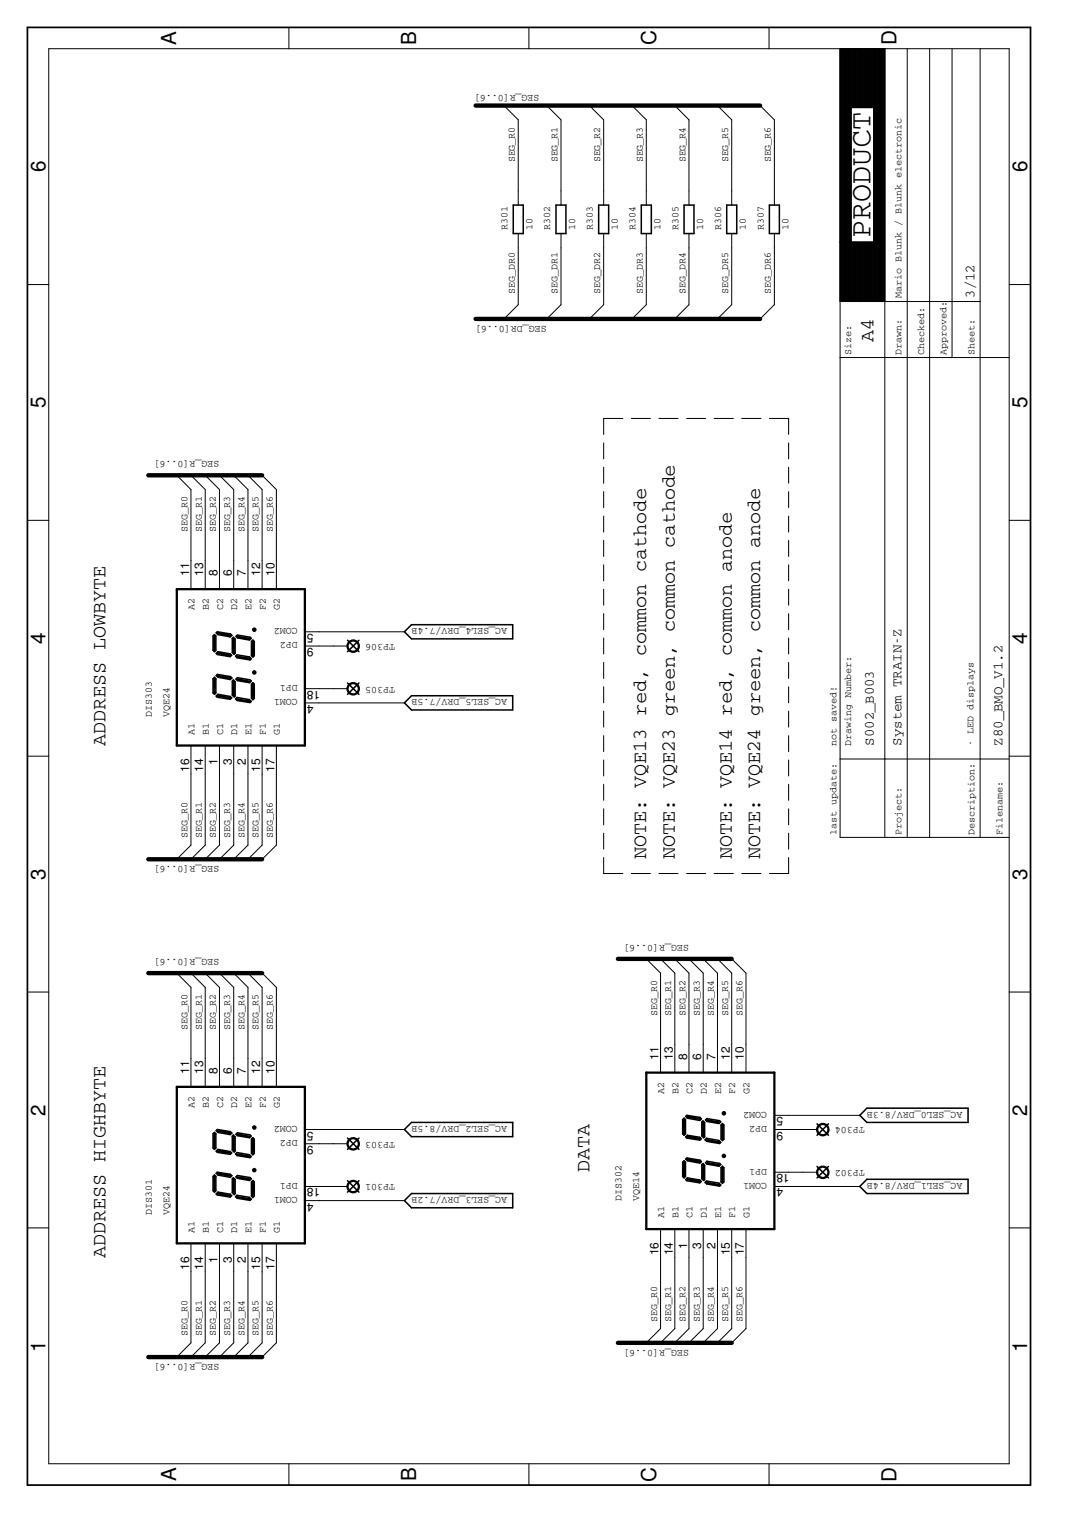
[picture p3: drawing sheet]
<svg xmlns="http://www.w3.org/2000/svg" width="210mm" height="297mm" viewBox="0 0 210 297" stroke-linecap="round" stroke-linejoin="round" font-family="sans-serif">
<g fill="none" stroke="#000" stroke-width=".19">
<path d="M9.5 9.5h186.8v275.4h-186.8zM56.2 5.3v4.2M102.9 5.3v4.2M149.6 5.3v4.2M163.4 9.5v153.5h32.9M163.4 9.5h6.5M163.5 9.5v49.1M163.6 9.5v49.1M163.7 9.5v49.1M163.8 9.5v49.1M163.9 9.5v49.1M164 9.5v49.1"/>
<path d="M164.1 9.5v49.1M164.2 9.5v49.1M164.3 9.5v49.1M164.4 9.5v49.1M164.5 9.5v49.1M164.6 9.5v49.1M164.7 9.5v49.1M164.8 9.5v49.1M164.9 9.5v49.1M165 9.5v49.1M165.1 9.5v49.1M165.2 9.5v49.1"/>
<path d="M165.3 9.5v49.1M165.4 9.5v49.1M165.5 9.5v49.1M165.6 9.5v49.1M165.7 9.5v11.5M165.8 9.5v11.5M165.9 9.5v11.5M166 9.5v11.5M166.1 9.5v11.5M166.2 9.5v11.5M166.3 9.5v11.5M166.4 9.5v11.5"/>
<path d="M166.5 9.5v11.5M166.6 9.5v11.5M166.7 9.5v11.5M166.8 9.5v11.5M166.9 9.5v11.5M167 9.5v11.5M167.1 9.5v11.5M167.2 9.5v11.5M167.3 9.5v11.5M167.4 9.5v11.5M167.5 9.5v11.5M167.6 9.5v11.5"/>
<path d="M167.7 9.5v11.5M167.8 9.5v11.5M167.9 9.5v11.5M168 9.5v11.5M168.1 9.5v11.5M168.2 9.5v11.5M168.3 9.5v11.5M168.4 9.5v11.5M168.5 9.5v11.5M168.6 9.5v11.5M168.7 9.5v11.5M168.8 9.5v11.5"/>
<path d="M168.9 9.5v11.5M169 9.5v11.5M169.1 9.5v11.5M169.2 9.5v11.5M169.3 9.5v11.5M169.4 9.5v11.5M169.5 9.5v11.5M169.6 9.5v11.5M169.7 9.5v11.5M169.8 9.5v11.5M169.9 9.5v49.2M169.9 9.5h2.2v153.5"/>
<path d="M170 9.5v49.2M170.1 9.5v49.2M170.2 9.5v49.2M170.3 9.5v49.2M170.4 9.5v49.2M170.5 9.5v49.2M170.6 9.5v49.2M170.7 9.5v49.2M170.8 9.5v49.2M170.9 9.5v49.2M171 9.5v49.2M171.1 9.5v49.2"/>
<path d="M171.2 9.5v49.2M171.3 9.5v49.2M171.4 9.5v49.2M171.5 9.5v49.2M171.6 9.5v49.2M171.7 9.5v49.2M171.8 9.5v49.2M171.9 9.5v49.2M172 9.5v49.2M176.5 9.5v153.5M180.8 9.5v153.5M185.2 9.5v60.1"/>
<path d="M190.7 9.5v153.5M98 20.6l2.8 2.7v16.6M106.4 20.6l2.7 2.7v16.6M114.7 20.6l2.7 2.7v16.6M123 20.6l2.7 2.7v16.6M131.3 20.6l2.7 2.7v16.6M139.6 20.6l2.7 2.7v16.6M147.9 20.6l2.7 2.7v16.6M169.9 21h-4.3v26.1M5.3 55.4h4.2M100.8 45.5v13.8l-2.8 2.8M109.1 45.5v13.8l-2.7 2.8"/>
<path d="M117.4 45.5v13.8l-2.7 2.8M125.7 45.5v13.8l-2.7 2.8M134 45.5v13.8l-2.7 2.8M142.3 45.5v13.8l-2.7 2.8M150.6 45.5v13.8l-2.7 2.8M163.4 58.7h27.3M163.4 58.6l8.7 .1M163.4 47.1h6.5M165.7 47.1v11.5M165.8 47.1v11.5M165.9 47.1v11.5M166 47.1v11.5"/>
<path d="M166.1 47.1v11.5M166.2 47.1v11.5M166.3 47.1v11.5M166.4 47.1v11.5M166.5 47.1v11.5M166.6 47.1v11.5M166.7 47.1v11.5M166.8 47.1v11.5M166.9 47.1v11.5M167 47.1v11.5M167.1 47.1v11.5M167.2 47.1v11.5"/>
<path d="M167.3 47.1v11.5M167.4 47.1v11.5M167.5 47.1v11.5M167.6 47.1v11.5M167.7 47.1v11.5M167.8 47.1v11.5M167.9 47.1v11.5M168 47.1v11.5M168.1 47.1v11.5M168.2 47.1v11.5M168.3 47.1v11.5M168.4 47.1v11.5"/>
<path d="M168.5 47.1v11.5M168.6 47.1v11.6M168.7 47.1v11.6M168.8 47.1v11.6M168.9 47.1v11.6M169 47.1v11.6M169.1 47.1v11.6M169.2 47.1v11.6M169.3 47.1v11.6M169.4 47.1v11.6M169.5 47.1v11.6M169.6 47.1v11.6"/>
<path d="M169.7 47.1v11.6M169.8 47.1v11.6M196.3 55.4h4.2M163.4 69.6h32.9M34.4 92.5l2.7 2.8v19.4M37.1 92.5l2.8 2.8v19.4M39.9 92.5l2.8 2.8v19.4M42.7 92.5l2.8 2.8v19.4M45.5 92.5l2.7 2.8v19.4M48.2 92.5l2.8 2.8v19.4M51 92.5l2.8 2.8v19.4M117.4 86.2v3.1"/>
<path d="M117.4 91v3.1M117.4 95.7v3.1M121.2 81.4h-3.8v3.2M122.8 81.4h3.7M128.2 81.4h3.7M133.6 81.4h3.7M138.9 81.4h3.8M144.3 81.4h3.7M149.7 81.4h3.7v3.2M153.4 86.2v3.1M153.4 91v3.1M153.4 95.7v3.1"/>
<path d="M5.3 101.3h4.2M117.4 100.5v3.1M117.4 105.2v3.1M117.4 109.9v3.2M117.4 114.7v3.1M117.4 119.4v3.2M153.4 100.5v3.1M153.4 105.2v3.1M153.4 109.9v3.2M153.4 114.7v3.1M153.4 119.4v3.2M196.3 101.3h4.2"/>
<path d="M59.3 136.8h19.4M59.3 123h19.4M59.3 134h8.3M59.3 125.8h8.3M117.4 124.2v3.1M117.4 128.9v3.2M117.4 133.7v3.1M117.4 138.4v3.1M153.4 124.2v3.1M153.4 128.9v3.2M153.4 133.7v3.1M153.4 138.4v3.1"/>
<path d="M5.3 147.2h4.2M37.1 145.1v19.4l-2.7 2.8M39.9 145.1v19.4l-2.8 2.8M42.7 145.1v19.4l-2.8 2.8M45.5 145.1v19.4l-2.8 2.8M48.2 145.1v19.4l-2.7 2.8M51 145.1v19.4l-2.8 2.8M53.8 145.1v19.4l-2.8 2.8M117.4 143.2v3.1M117.4 147.9v3.1M117.4 152.7v3.1M117.4 157.4v3.1"/>
<path d="M153.4 143.2v3.1M153.4 147.9v3.1M153.4 152.7v3.1M153.4 157.4v3.1M163.4 147.7h32.9M196.3 147.2h4.2M117.4 162.2v3.1M117.4 166.9v3.1h3.8M122.8 170h3.7M128.2 170h3.7M133.6 170h3.7M138.9 170h3.8"/>
<path d="M144.3 170h3.7M153.4 162.2v3.1M153.4 166.9v3.1h-3.7M5.3 193.1h4.2M34.4 189.4l2.7 2.8v19.4M37.1 189.4l2.8 2.8v19.4M39.9 189.4l2.8 2.8v19.4M42.7 189.4l2.8 2.8v19.4M45.5 189.4l2.7 2.8v19.4M48.2 189.4l2.8 2.8v19.4M51 189.4l2.8 2.8v19.4M125.7 186.6l2.8 2.8v19.4"/>
<path d="M128.5 186.6l2.8 2.8v19.4M131.3 186.6l2.7 2.8v19.4M134 186.6l2.8 2.8v19.4M136.8 186.6l2.8 2.8v19.4M139.6 186.6l2.7 2.8v19.4M142.3 186.6l2.8 2.8v19.4M196.3 193.1h4.2M59.3 219.9h19.4M150.6 219.9h8.3M150.6 217.1h16.7M5.3 239h4.2M59.3 233.7h19.4"/>
<path d="M59.3 230.9h8.3M59.3 222.6h8.3M128.5 239.2v19.4l-2.8 2.8M131.3 239.2v19.4l-2.8 2.8M134 239.2v19.4l-2.7 2.8M136.8 239.2v19.4l-2.8 2.8M139.6 239.2v19.4l-2.8 2.8M142.3 239.2v19.4l-2.7 2.8M145.1 239.2v19.4l-2.8 2.8M150.6 230.9h16.7M150.6 228.2h8.3M196.3 239h4.2"/>
<path d="M37.1 242v19.4l-2.7 2.8M39.9 242v19.4l-2.8 2.8M42.7 242v19.4l-2.8 2.8M45.5 242v19.4l-2.8 2.8M48.2 242v19.4l-2.7 2.8M51 242v19.4l-2.8 2.8M53.8 242v19.4l-2.8 2.8M56.2 284.9v4.2M102.9 284.9v4.2M149.6 284.9v4.2"/>
</g>
<g fill="none" stroke="#000" stroke-width=".3">
<path d="M99.8 39.9h2v5.6h-2zM108.2 39.9h1.9v5.6h-1.9zM116.5 39.9h1.9v5.6h-1.9zM124.8 39.9h1.9v5.6h-1.9zM133.1 39.9h1.9v5.6h-1.9zM141.4 39.9h1.9v5.6h-1.9zM149.7 39.9h1.9v5.6h-1.9zM41.4 123.8l.3-.3 .3 .3v2.8l-.3 .3-.3-.3zM41.7 131.8l.3 .3v2.8l-.3 .2-.3-.2v-2.8zM42.1 135.5l.3-.4 2.4 .5 .3 .2-.3 .3-2.5-.4zM42.3 131.3l2.5 .4 .3 .3-.3 .3-2.4-.5-.3-.3zM42.3 123l2.5 .4 .3 .3-.3 .3-2.4-.5-.3-.3z"/>
<path d="M42.4 126.9l2.4 .4 .3 .3-.3 .2-2.5-.4-.2-.2zM45.2 124.3l.2-.2 .3 .3v2.7l-.1 .3-.4-.4zM45.4 132.4l.3 .3v2.8l-.1 .2-.4-.4v-2.7zM45.8 127.7l.3-.2 2.4 .4 .4 .3-.3 .3-2.5-.5zM45.9 132.2l.3-.3 2.4 .4 .3 .2-.4 .4-2.3-.4zM46.1 135.8l2.4 .4 .4 .3-.3 .3-2.5-.4-.3-.4zM46.2 123.6l2.4 .4 .3 .2-.4 .4-2.3-.4-.3-.3zM48.9 133.2l.3-.3 .3 .3v2.7l-.3 .3-.3-.3zM49.2 124.6l.3 .3v2.7l-.3 .3-.3-.3v-2.7zM67.6 132.9l2.2 2.2M67.6 124.6l2.2 2.3M69.8 132.9l-2.2 2.2"/>
<path d="M69.8 124.6l-2.2 2.3M78.7 123l1.4-1.4h19.6v2.8h-19.6zM80.1 135.4h19.6v2.8h-19.6l-1.4-1.4zM42.3 219.9l2.5 .4 .3 .3-.3 .3-2.4-.5-.3-.3zM78.7 219.9l1.4-1.4h19.6v2.8h-19.6zM132.8 217.9l.3-.2 .2 .2v2.8l-.2 .3-.3-.3zM133.4 217.3l.2-.2 2.6 .4 .2 .3-.3 .3-2.4-.4zM136.5 218.4l.3-.2 .3 .3v2.8l-.2 .2-.4-.4zM137.5 217.7l2.5 .4 .2 .3-.3 .3-2.4-.4-.3-.3zM140.5 218.7l.3 .3v2.7l-.3 .3-.2-.3v-2.7zM158.9 218.8l2.3 2.2M161.2 218.8l-2.3 2.2"/>
<path d="M168.6 215.7h19.7v2.8h-19.7l-1.3-1.4zM41.4 220.7l.3-.3 .3 .3v2.8l-.3 .2-.3-.2zM41.4 229l.3-.3 .3 .3v2.8l-.3 .3-.3-.3zM42.1 228.4l.2-.2 2.5 .4 .3 .3-.3 .3-2.4-.5zM42.1 224.1l.3-.4 2.4 .5 .3 .2-.3 .3-2.5-.4zM42.4 232.1l2.4 .4 .3 .2-.3 .3-2.5-.4-.2-.2zM45.4 220.9l.3 .4v2.7l-.1 .2-.4-.3v-2.7zM45.4 229.3l.3 .3v2.7l-.1 .2-.4-.3v-2.7zM45.8 224.6l.3-.3 2.4 .5 .4 .3-.3 .2-2.5-.4zM45.8 232.9l.3-.2 2.4 .4 .4 .3-.3 .3-2.5-.5zM45.9 229.1l.3-.3 2.4 .4 .3 .2-.4 .4-2.3-.4zM46.2 220.5l2.4 .4 .3 .2-.4 .4-2.3-.4-.3-.3z"/>
<path d="M49.2 221.5l.3 .2v2.8l-.3 .3-.3-.3v-2.8zM49.2 229.8l.3 .3v2.7l-.3 .3-.3-.3v-2.7zM67.6 229.8l2.2 2.3M67.6 221.5l2.2 2.2M69.8 229.8l-2.2 2.3M69.8 221.5l-2.2 2.2M78.7 233.7l1.4-1.4h19.6v2.8h-19.6zM133.1 226l.2 .2v2.8l-.2 .3-.3-.3v-2.8zM133.4 225.6l.2-.2 2.6 .4 .2 .3-.3 .3-2.4-.4zM133.4 229.6l.3-.3 2.4 .4 .3 .3-.3 .3-2.5-.5zM133.4 221.3l.3-.3 2.4 .4 .3 .3-.3 .2-2.5-.4zM136.5 226.7l.3-.2 .3 .3v2.8l-.2 .2-.4-.4z"/>
<path d="M137.2 230.2l.2-.3 2.4 .4 .4 .4-.2 .2-2.5-.4zM137.2 226.3l.3-.3 2.5 .5 .2 .2-.3 .3-2.4-.4zM137.4 221.6l2.4 .4 .4 .4-.2 .2-2.5-.4-.3-.3zM140.3 227.3l.2-.3 .3 .3v2.8l-.3 .2-.2-.2zM158.9 227.1l2.3 2.2M161.2 227.1l-2.3 2.2M168.6 229.6h19.7v2.7h-19.7l-1.3-1.4z"/>
</g>
<g fill="none" stroke="#000" stroke-width=".34">
<path d="M5.3 5.3h195.2v283.8h-195.2zM49.5 122.4v.3M49.5 130.7v.3M49.5 219.3v.3M140.8 216.5v.3M49.5 227.6v.3M140.8 224.9v.2"/>
<circle cx="49.5" cy="130.9" r=".28"/>
<circle cx="49.5" cy="122.6" r=".28"/>
<circle cx="49.5" cy="219.5" r=".28"/>
<circle cx="140.8" cy="216.7" r=".28"/>
<circle cx="49.5" cy="227.8" r=".28"/>
<circle cx="140.8" cy="225" r=".28"/>
</g>
<g fill="none" stroke="#000" stroke-width=".44">
<path d="M34.4 114.7h24.9v30.4h-24.9zM41.7 123.8v2.8M41.7 132.1v2.8M42.4 131.6l2.4 .4M42.4 135.4l2.4 .4M42.4 123.3l2.4 .4M42.4 127.1l2.4 .5M45.5 124.4v2.7M45.5 132.7v2.7M46.1 136.1l2.5 .4M46.1 127.8l2.5 .4M46.3 132.2l2.2 .5"/>
<path d="M46.3 124l2.2 .4M49.2 124.9v2.7M49.2 133.2v2.6M34.4 211.6h24.9v30.4h-24.9zM125.7 208.8h24.9v30.4h-24.9zM133.1 217.9v2.8M133.8 217.4l2.3 .4M136.8 218.5v2.8M137.6 218.1l2.2 .4M140.5 219v2.7M41.7 220.7v2.8M41.7 229v2.8"/>
<path d="M42.4 228.5l2.4 .4M42.4 232.3l2.4 .4M42.4 220.1l2.4 .5M42.4 224l2.4 .4M45.5 221.3v2.7M45.5 229.6v2.7M46.1 233l2.5 .4M46.1 224.7l2.5 .4M46.3 229.2l2.2 .4M46.3 220.8l2.2 .5M49.2 221.8v2.6M49.2 230.1v2.6"/>
<path d="M133.1 226.2v2.8M133.8 225.7l2.3 .4M133.8 229.6l2.3 .4M133.8 221.3l2.3 .4M136.8 226.8v2.8M137.5 230.3l2.5 .4M137.5 221.9l2.5 .5M137.6 226.4l2.2 .4M140.5 227.4v2.6"/>
<circle cx="68.7" cy="134.1" r="1.1"/>
<circle cx="68.7" cy="125.8" r="1.1"/>
<circle cx="160.1" cy="219.9" r="1.1"/>
<circle cx="68.7" cy="231" r="1.1"/>
<circle cx="68.7" cy="222.7" r="1.1"/>
<circle cx="160.1" cy="228.2" r="1.1"/>
</g>
<path d="M92.5 20.6h55.4M92.5 62.1h55.4M28.9 92.5h22.1M28.9 167.3h22.1M28.9 189.4h22.1M120.2 186.6h22.1M28.9 264.2h22.1M120.2 261.4h22.1" fill="none" stroke="#000" stroke-width=".85"/>
<text font-size="5.9" x="169.4" y="46.4" transform="rotate(-90 169.4 46.4)">PRODUCT</text>
<g font-size="4">
<text x="34.3" y="8.7" transform="rotate(-90 34.3 8.7)">A</text>
<text x="81" y="8.7" transform="rotate(-90 81 8.7)">B</text>
<text x="127.7" y="8.8" transform="rotate(-90 127.7 8.8)">C</text>
<text x="174.4" y="8.8" transform="rotate(-90 174.4 8.8)">D</text>
<text x="8.8" y="33.6" transform="rotate(-90 8.8 33.6)">6</text>
<text x="199.8" y="33.6" transform="rotate(-90 199.8 33.6)">6</text>
<text x="8.8" y="79.5" transform="rotate(-90 8.8 79.5)">5</text>
<text x="199.8" y="79.5" transform="rotate(-90 199.8 79.5)">5</text>
<text x="8.8" y="125.4" transform="rotate(-90 8.8 125.4)">4</text>
<text x="199.8" y="125.4" transform="rotate(-90 199.8 125.4)">4</text>
<text x="8.8" y="171.3" transform="rotate(-90 8.8 171.3)">3</text>
<text x="199.8" y="171.3" transform="rotate(-90 199.8 171.3)">3</text>
<text x="8.8" y="217.2" transform="rotate(-90 8.8 217.2)">2</text>
<text x="199.8" y="217.2" transform="rotate(-90 199.8 217.2)">2</text>
<text x="8.8" y="263.1" transform="rotate(-90 8.8 263.1)">1</text>
<text x="199.8" y="263.1" transform="rotate(-90 199.8 263.1)">1</text>
<text x="34.3" y="288.3" transform="rotate(-90 34.3 288.3)">A</text>
<text x="81" y="288.3" transform="rotate(-90 81 288.3)">B</text>
<text x="127.7" y="288.4" transform="rotate(-90 127.7 288.4)">C</text>
<text x="174.4" y="288.4" transform="rotate(-90 174.4 288.4)">D</text>
</g>
<g font-size="3.9">
<text x="170" y="66.5" transform="rotate(-90 170 66.5)">A4</text>
<text x="20.5" y="145.1" transform="rotate(-90 20.5 145.1)">ADDRESS LOWBYTE</text>
<text x="125.7" y="167.3" transform="rotate(-90 125.7 167.3)">NOTE: VQE13 red, com on cathode</text>
<text x="131.3" y="167.3" transform="rotate(-90 131.3 167.3)">NOTE: VQE23 green, com on cathode</text>
<text x="142.3" y="167.3" transform="rotate(-90 142.3 167.3)">NOTE: VQE14 red, com on anode</text>
<text x="147.9" y="167.3" transform="rotate(-90 147.9 167.3)">NOTE: VQE24 green, com on anode</text>
<text x="114.7" y="228.2" transform="rotate(-90 114.7 228.2)">DATA</text>
<text x="20.5" y="244.8" transform="rotate(-90 20.5 244.8)">ADDRESS HIGHBYTE</text>
</g>
<g font-size="2.7">
<text x="189.6" y="58" transform="rotate(-90 189.6 58)">3/12</text>
<text x="170" y="145.1" transform="rotate(-90 170 145.1)">S002_B003</text>
<text x="175.4" y="145.1" transform="rotate(-90 175.4 145.1)">System TRAIN-Z</text>
<text x="195" y="145.1" transform="rotate(-90 195 145.1)">Z80_BMO_V1.2</text>
</g>
<g font-size="2.3">
<text x="36.8" y="112.1" transform="rotate(-90 36.8 112.1)">11</text>
<text x="39.5" y="112.1" transform="rotate(-90 39.5 112.1)">13</text>
<text x="42.3" y="112.1" transform="rotate(-90 42.3 112.1)">8</text>
<text x="45.1" y="112.1" transform="rotate(-90 45.1 112.1)">6</text>
<text x="47.8" y="112.1" transform="rotate(-90 47.8 112.1)">7</text>
<text x="50.6" y="112.1" transform="rotate(-90 50.6 112.1)">12</text>
<text x="53.4" y="112.1" transform="rotate(-90 53.4 112.1)">10</text>
<text x="61" y="123.4" transform="rotate(-180 61 123.4)">5</text>
<text x="61" y="126.1" transform="rotate(-180 61 126.1)">9</text>
<text x="61" y="137.2" transform="rotate(-180 61 137.2)">4</text>
<text x="62.3" y="134.4" transform="rotate(-180 62.3 134.4)">18</text>
<text x="42.3" y="149" transform="rotate(-90 42.3 149)">1</text>
<text x="45.1" y="149" transform="rotate(-90 45.1 149)">3</text>
<text x="47.8" y="149" transform="rotate(-90 47.8 149)">2</text>
<text x="36.8" y="150.3" transform="rotate(-90 36.8 150.3)">16</text>
<text x="39.5" y="150.3" transform="rotate(-90 39.5 150.3)">14</text>
<text x="50.6" y="150.3" transform="rotate(-90 50.6 150.3)">15</text>
<text x="53.4" y="150.3" transform="rotate(-90 53.4 150.3)">17</text>
<text x="36.8" y="209" transform="rotate(-90 36.8 209)">11</text>
<text x="39.5" y="209" transform="rotate(-90 39.5 209)">13</text>
<text x="42.3" y="209" transform="rotate(-90 42.3 209)">8</text>
<text x="45.1" y="209" transform="rotate(-90 45.1 209)">6</text>
<text x="47.8" y="209" transform="rotate(-90 47.8 209)">7</text>
<text x="50.6" y="209" transform="rotate(-90 50.6 209)">12</text>
<text x="53.4" y="209" transform="rotate(-90 53.4 209)">10</text>
<text x="128.1" y="206.2" transform="rotate(-90 128.1 206.2)">11</text>
<text x="130.9" y="206.2" transform="rotate(-90 130.9 206.2)">13</text>
<text x="133.6" y="206.2" transform="rotate(-90 133.6 206.2)">8</text>
<text x="136.4" y="206.2" transform="rotate(-90 136.4 206.2)">6</text>
<text x="139.2" y="206.2" transform="rotate(-90 139.2 206.2)">7</text>
<text x="142" y="206.2" transform="rotate(-90 142 206.2)">12</text>
<text x="144.7" y="206.2" transform="rotate(-90 144.7 206.2)">10</text>
<text x="61" y="220.3" transform="rotate(-180 61 220.3)">5</text>
<text x="152.3" y="217.5" transform="rotate(-180 152.3 217.5)">5</text>
<text x="152.3" y="220.3" transform="rotate(-180 152.3 220.3)">9</text>
<text x="61" y="223" transform="rotate(-180 61 223)">9</text>
<text x="62.3" y="231.3" transform="rotate(-180 62.3 231.3)">18</text>
<text x="152.3" y="231.3" transform="rotate(-180 152.3 231.3)">4</text>
<text x="153.6" y="228.6" transform="rotate(-180 153.6 228.6)">18</text>
<text x="61" y="234.1" transform="rotate(-180 61 234.1)">4</text>
<text x="42.3" y="245.9" transform="rotate(-90 42.3 245.9)">1</text>
<text x="45.1" y="245.9" transform="rotate(-90 45.1 245.9)">3</text>
<text x="47.8" y="245.9" transform="rotate(-90 47.8 245.9)">2</text>
<text x="128.1" y="244.4" transform="rotate(-90 128.1 244.4)">16</text>
<text x="130.9" y="244.4" transform="rotate(-90 130.9 244.4)">14</text>
<text x="133.6" y="243.1" transform="rotate(-90 133.6 243.1)">1</text>
<text x="136.4" y="243.1" transform="rotate(-90 136.4 243.1)">3</text>
<text x="139.2" y="243.1" transform="rotate(-90 139.2 243.1)">2</text>
<text x="142" y="244.4" transform="rotate(-90 142 244.4)">15</text>
<text x="144.7" y="244.4" transform="rotate(-90 144.7 244.4)">17</text>
<text x="36.8" y="247.1" transform="rotate(-90 36.8 247.1)">16</text>
<text x="39.5" y="247.1" transform="rotate(-90 39.5 247.1)">14</text>
<text x="50.6" y="247.1" transform="rotate(-90 50.6 247.1)">15</text>
<text x="53.4" y="247.1" transform="rotate(-90 53.4 247.1)">17</text>
</g>
<g font-size="1.9">
<text x="105" y="18.5" transform="rotate(-180 105 18.5)">SEG_R[0..6]</text>
<text x="100.1" y="31.6" transform="rotate(-90 100.1 31.6)">SEG_R0</text>
<text x="108.4" y="31.6" transform="rotate(-90 108.4 31.6)">SEG_R1</text>
<text x="116.7" y="31.6" transform="rotate(-90 116.7 31.6)">SEG_R2</text>
<text x="125" y="31.6" transform="rotate(-90 125 31.6)">SEG_R3</text>
<text x="133.3" y="31.6" transform="rotate(-90 133.3 31.6)">SEG_R4</text>
<text x="141.6" y="31.6" transform="rotate(-90 141.6 31.6)">SEG_R5</text>
<text x="150" y="31.6" transform="rotate(-90 150 31.6)">SEG_R6</text>
<text x="98.7" y="44.8" transform="rotate(-90 98.7 44.8)">R301</text>
<text x="103.6" y="44.8" transform="rotate(-90 103.6 44.8)">10</text>
<text x="107" y="44.8" transform="rotate(-90 107 44.8)">R302</text>
<text x="111.9" y="44.8" transform="rotate(-90 111.9 44.8)">10</text>
<text x="115.4" y="44.8" transform="rotate(-90 115.4 44.8)">R303</text>
<text x="120.2" y="44.8" transform="rotate(-90 120.2 44.8)">10</text>
<text x="123.7" y="44.8" transform="rotate(-90 123.7 44.8)">R304</text>
<text x="128.5" y="44.8" transform="rotate(-90 128.5 44.8)">10</text>
<text x="132" y="44.8" transform="rotate(-90 132 44.8)">R305</text>
<text x="136.8" y="44.8" transform="rotate(-90 136.8 44.8)">10</text>
<text x="140.3" y="44.8" transform="rotate(-90 140.3 44.8)">R306</text>
<text x="145.1" y="44.8" transform="rotate(-90 145.1 44.8)">10</text>
<text x="148.6" y="44.8" transform="rotate(-90 148.6 44.8)">R307</text>
<text x="153.4" y="44.8" transform="rotate(-90 153.4 44.8)">10</text>
<text x="100.1" y="57.2" transform="rotate(-90 100.1 57.2)">SEG_DR0</text>
<text x="108.4" y="57.2" transform="rotate(-90 108.4 57.2)">SEG_DR1</text>
<text x="116.7" y="57.2" transform="rotate(-90 116.7 57.2)">SEG_DR2</text>
<text x="125" y="57.2" transform="rotate(-90 125 57.2)">SEG_DR3</text>
<text x="133.3" y="57.2" transform="rotate(-90 133.3 57.2)">SEG_DR4</text>
<text x="141.6" y="57.2" transform="rotate(-90 141.6 57.2)">SEG_DR5</text>
<text x="150" y="57.2" transform="rotate(-90 150 57.2)">SEG_DR6</text>
<text x="175.4" y="58" transform="rotate(-90 175.4 58)">Mario Blunk / Blunk electronic</text>
<text x="106.4" y="63.5" transform="rotate(-180 106.4 63.5)">SEG_DR[0..6]</text>
<text x="165.6" y="69.1" transform="rotate(-90 165.6 69.1)">Size:</text>
<text x="175.4" y="69.1" transform="rotate(-90 175.4 69.1)">Drawn:</text>
<text x="179.8" y="69.1" transform="rotate(-90 179.8 69.1)">Checked:</text>
<text x="184.1" y="69.1" transform="rotate(-90 184.1 69.1)">Approved:</text>
<text x="189.6" y="69.1" transform="rotate(-90 189.6 69.1)">Sheet:</text>
<text x="42.7" y="89.8" transform="rotate(-180 42.7 89.8)">SEG_R[0..6]</text>
<text x="36.5" y="103.6" transform="rotate(-90 36.5 103.6)">SEG_R0</text>
<text x="39.2" y="103.6" transform="rotate(-90 39.2 103.6)">SEG_R1</text>
<text x="42" y="103.6" transform="rotate(-90 42 103.6)">SEG_R2</text>
<text x="44.8" y="103.6" transform="rotate(-90 44.8 103.6)">SEG_R3</text>
<text x="47.5" y="103.6" transform="rotate(-90 47.5 103.6)">SEG_R4</text>
<text x="50.3" y="103.6" transform="rotate(-90 50.3 103.6)">SEG_R5</text>
<text x="53.1" y="103.6" transform="rotate(-90 53.1 103.6)">SEG_R6</text>
<text x="37.8" y="118.8" transform="rotate(-90 37.8 118.8)">A2</text>
<text x="40.6" y="118.8" transform="rotate(-90 40.6 118.8)">B2</text>
<text x="43.4" y="118.8" transform="rotate(-90 43.4 118.8)">C2</text>
<text x="46.2" y="118.8" transform="rotate(-90 46.2 118.8)">D2</text>
<text x="48.9" y="118.8" transform="rotate(-90 48.9 118.8)">E2</text>
<text x="51.7" y="118.8" transform="rotate(-90 51.7 118.8)">F2</text>
<text x="54.5" y="118.8" transform="rotate(-90 54.5 118.8)">G2</text>
<text x="57.9" y="122.3" transform="rotate(-180 57.9 122.3)">COM2</text>
<text x="57.9" y="125.1" transform="rotate(-180 57.9 125.1)">DP2</text>
<text x="76.9" y="125.3" transform="rotate(-180 76.9 125.3)">TP306</text>
<text x="98.7" y="122.3" transform="rotate(-180 98.7 122.3)">AC_SEL4_DRV/7.4B</text>
<text x="57.9" y="136.1" transform="rotate(-180 57.9 136.1)">COM1</text>
<text x="57.9" y="133.4" transform="rotate(-180 57.9 133.4)">DP1</text>
<text x="76.9" y="133.6" transform="rotate(-180 76.9 133.6)">TP305</text>
<text x="98.7" y="136.1" transform="rotate(-180 98.7 136.1)">AC_SEL5_DRV/7.5B</text>
<text x="29.5" y="139.6" transform="rotate(-90 29.5 139.6)">DIS303</text>
<text x="33" y="139.6" transform="rotate(-90 33 139.6)">VQE24</text>
<text x="37.8" y="143" transform="rotate(-90 37.8 143)">A1</text>
<text x="40.6" y="143" transform="rotate(-90 40.6 143)">B1</text>
<text x="43.4" y="143" transform="rotate(-90 43.4 143)">C1</text>
<text x="46.2" y="143" transform="rotate(-90 46.2 143)">D1</text>
<text x="48.9" y="143" transform="rotate(-90 48.9 143)">E1</text>
<text x="51.7" y="143" transform="rotate(-90 51.7 143)">F1</text>
<text x="54.5" y="143" transform="rotate(-90 54.5 143)">G1</text>
<text x="162.7" y="145.1" transform="rotate(-90 162.7 145.1)">not saved!</text>
<text x="165.6" y="145.1" transform="rotate(-90 165.6 145.1)">Drawing Number:</text>
<text x="189.4" y="145.1" transform="rotate(-90 189.4 145.1)">- LED displays</text>
<text x="36.5" y="163.2" transform="rotate(-90 36.5 163.2)">SEG_R0</text>
<text x="39.2" y="163.2" transform="rotate(-90 39.2 163.2)">SEG_R1</text>
<text x="42" y="163.2" transform="rotate(-90 42 163.2)">SEG_R2</text>
<text x="44.8" y="163.2" transform="rotate(-90 44.8 163.2)">SEG_R3</text>
<text x="47.5" y="163.2" transform="rotate(-90 47.5 163.2)">SEG_R4</text>
<text x="50.3" y="163.2" transform="rotate(-90 50.3 163.2)">SEG_R5</text>
<text x="53.1" y="163.2" transform="rotate(-90 53.1 163.2)">SEG_R6</text>
<text x="162.7" y="162.5" transform="rotate(-90 162.7 162.5)">last update:</text>
<text x="175.4" y="162.5" transform="rotate(-90 175.4 162.5)">Project:</text>
<text x="189.6" y="162.5" transform="rotate(-90 189.6 162.5)">Description:</text>
<text x="195" y="162.5" transform="rotate(-90 195 162.5)">Filename:</text>
<text x="42.7" y="168.7" transform="rotate(-180 42.7 168.7)">SEG_R[0..6]</text>
<text x="134" y="183.9" transform="rotate(-180 134 183.9)">SEG_R[0..6]</text>
<text x="42.7" y="186.6" transform="rotate(-180 42.7 186.6)">SEG_R[0..6]</text>
<text x="127.8" y="197.7" transform="rotate(-90 127.8 197.7)">SEG_R0</text>
<text x="130.6" y="197.7" transform="rotate(-90 130.6 197.7)">SEG_R1</text>
<text x="133.3" y="197.7" transform="rotate(-90 133.3 197.7)">SEG_R2</text>
<text x="136.1" y="197.7" transform="rotate(-90 136.1 197.7)">SEG_R3</text>
<text x="138.9" y="197.7" transform="rotate(-90 138.9 197.7)">SEG_R4</text>
<text x="141.6" y="197.7" transform="rotate(-90 141.6 197.7)">SEG_R5</text>
<text x="144.4" y="197.7" transform="rotate(-90 144.4 197.7)">SEG_R6</text>
<text x="36.5" y="200.5" transform="rotate(-90 36.5 200.5)">SEG_R0</text>
<text x="39.2" y="200.5" transform="rotate(-90 39.2 200.5)">SEG_R1</text>
<text x="42" y="200.5" transform="rotate(-90 42 200.5)">SEG_R2</text>
<text x="44.8" y="200.5" transform="rotate(-90 44.8 200.5)">SEG_R3</text>
<text x="47.5" y="200.5" transform="rotate(-90 47.5 200.5)">SEG_R4</text>
<text x="50.3" y="200.5" transform="rotate(-90 50.3 200.5)">SEG_R5</text>
<text x="53.1" y="200.5" transform="rotate(-90 53.1 200.5)">SEG_R6</text>
<text x="37.8" y="215.7" transform="rotate(-90 37.8 215.7)">A2</text>
<text x="40.6" y="215.7" transform="rotate(-90 40.6 215.7)">B2</text>
<text x="43.4" y="215.7" transform="rotate(-90 43.4 215.7)">C2</text>
<text x="46.2" y="215.7" transform="rotate(-90 46.2 215.7)">D2</text>
<text x="48.9" y="215.7" transform="rotate(-90 48.9 215.7)">E2</text>
<text x="51.7" y="215.7" transform="rotate(-90 51.7 215.7)">F2</text>
<text x="54.5" y="215.7" transform="rotate(-90 54.5 215.7)">G2</text>
<text x="129.2" y="212.9" transform="rotate(-90 129.2 212.9)">A2</text>
<text x="132" y="212.9" transform="rotate(-90 132 212.9)">B2</text>
<text x="134.7" y="212.9" transform="rotate(-90 134.7 212.9)">C2</text>
<text x="137.5" y="212.9" transform="rotate(-90 137.5 212.9)">D2</text>
<text x="140.3" y="212.9" transform="rotate(-90 140.3 212.9)">E2</text>
<text x="143" y="212.9" transform="rotate(-90 143 212.9)">F2</text>
<text x="145.8" y="212.9" transform="rotate(-90 145.8 212.9)">G2</text>
<text x="57.9" y="219.2" transform="rotate(-180 57.9 219.2)">COM2</text>
<text x="57.9" y="221.9" transform="rotate(-180 57.9 221.9)">DP2</text>
<text x="98.7" y="219.2" transform="rotate(-180 98.7 219.2)">AC_SEL2_DRV/8.5B</text>
<text x="149.3" y="216.4" transform="rotate(-180 149.3 216.4)">COM2</text>
<text x="149.3" y="219.2" transform="rotate(-180 149.3 219.2)">DP2</text>
<text x="168.2" y="219.5" transform="rotate(-180 168.2 219.5)">TP304</text>
<text x="187.3" y="216.4" transform="rotate(-180 187.3 216.4)">AC_SEL0_DRV/8.3B</text>
<text x="76.9" y="222.2" transform="rotate(-180 76.9 222.2)">TP303</text>
<text x="149.3" y="227.5" transform="rotate(-180 149.3 227.5)">DP1</text>
<text x="168.2" y="227.8" transform="rotate(-180 168.2 227.8)">TP302</text>
<text x="57.9" y="233" transform="rotate(-180 57.9 233)">COM1</text>
<text x="57.9" y="230.2" transform="rotate(-180 57.9 230.2)">DP1</text>
<text x="76.9" y="230.5" transform="rotate(-180 76.9 230.5)">TP301</text>
<text x="98.7" y="233" transform="rotate(-180 98.7 233)">AC_SEL3_DRV/7.2B</text>
<text x="120.9" y="233.7" transform="rotate(-90 120.9 233.7)">DIS302</text>
<text x="124.3" y="233.7" transform="rotate(-90 124.3 233.7)">VQE14</text>
<text x="149.3" y="230.2" transform="rotate(-180 149.3 230.2)">COM1</text>
<text x="187.3" y="230.3" transform="rotate(-180 187.3 230.3)">AC_SEL1_DRV/8.4B</text>
<text x="29.5" y="236.5" transform="rotate(-90 29.5 236.5)">DIS301</text>
<text x="33" y="236.5" transform="rotate(-90 33 236.5)">VQE24</text>
<text x="37.8" y="239.9" transform="rotate(-90 37.8 239.9)">A1</text>
<text x="40.6" y="239.9" transform="rotate(-90 40.6 239.9)">B1</text>
<text x="43.4" y="239.9" transform="rotate(-90 43.4 239.9)">C1</text>
<text x="46.2" y="239.9" transform="rotate(-90 46.2 239.9)">D1</text>
<text x="48.9" y="239.9" transform="rotate(-90 48.9 239.9)">E1</text>
<text x="51.7" y="239.9" transform="rotate(-90 51.7 239.9)">F1</text>
<text x="54.5" y="239.9" transform="rotate(-90 54.5 239.9)">G1</text>
<text x="129.2" y="237.2" transform="rotate(-90 129.2 237.2)">A1</text>
<text x="132" y="237.2" transform="rotate(-90 132 237.2)">B1</text>
<text x="134.7" y="237.2" transform="rotate(-90 134.7 237.2)">C1</text>
<text x="137.5" y="237.2" transform="rotate(-90 137.5 237.2)">D1</text>
<text x="140.3" y="237.2" transform="rotate(-90 140.3 237.2)">E1</text>
<text x="143" y="237.2" transform="rotate(-90 143 237.2)">F1</text>
<text x="145.8" y="237.2" transform="rotate(-90 145.8 237.2)">G1</text>
<text x="127.8" y="257.3" transform="rotate(-90 127.8 257.3)">SEG_R0</text>
<text x="130.6" y="257.3" transform="rotate(-90 130.6 257.3)">SEG_R1</text>
<text x="133.3" y="257.3" transform="rotate(-90 133.3 257.3)">SEG_R2</text>
<text x="136.1" y="257.3" transform="rotate(-90 136.1 257.3)">SEG_R3</text>
<text x="138.9" y="257.3" transform="rotate(-90 138.9 257.3)">SEG_R4</text>
<text x="141.6" y="257.3" transform="rotate(-90 141.6 257.3)">SEG_R5</text>
<text x="144.4" y="257.3" transform="rotate(-90 144.4 257.3)">SEG_R6</text>
<text x="36.5" y="260.1" transform="rotate(-90 36.5 260.1)">SEG_R0</text>
<text x="39.2" y="260.1" transform="rotate(-90 39.2 260.1)">SEG_R1</text>
<text x="42" y="260.1" transform="rotate(-90 42 260.1)">SEG_R2</text>
<text x="44.8" y="260.1" transform="rotate(-90 44.8 260.1)">SEG_R3</text>
<text x="47.5" y="260.1" transform="rotate(-90 47.5 260.1)">SEG_R4</text>
<text x="50.3" y="260.1" transform="rotate(-90 50.3 260.1)">SEG_R5</text>
<text x="53.1" y="260.1" transform="rotate(-90 53.1 260.1)">SEG_R6</text>
<text x="134" y="262.8" transform="rotate(-180 134 262.8)">SEG_R[0..6]</text>
<text x="42.7" y="265.6" transform="rotate(-180 42.7 265.6)">SEG_R[0..6]</text>
</g>
</svg>
